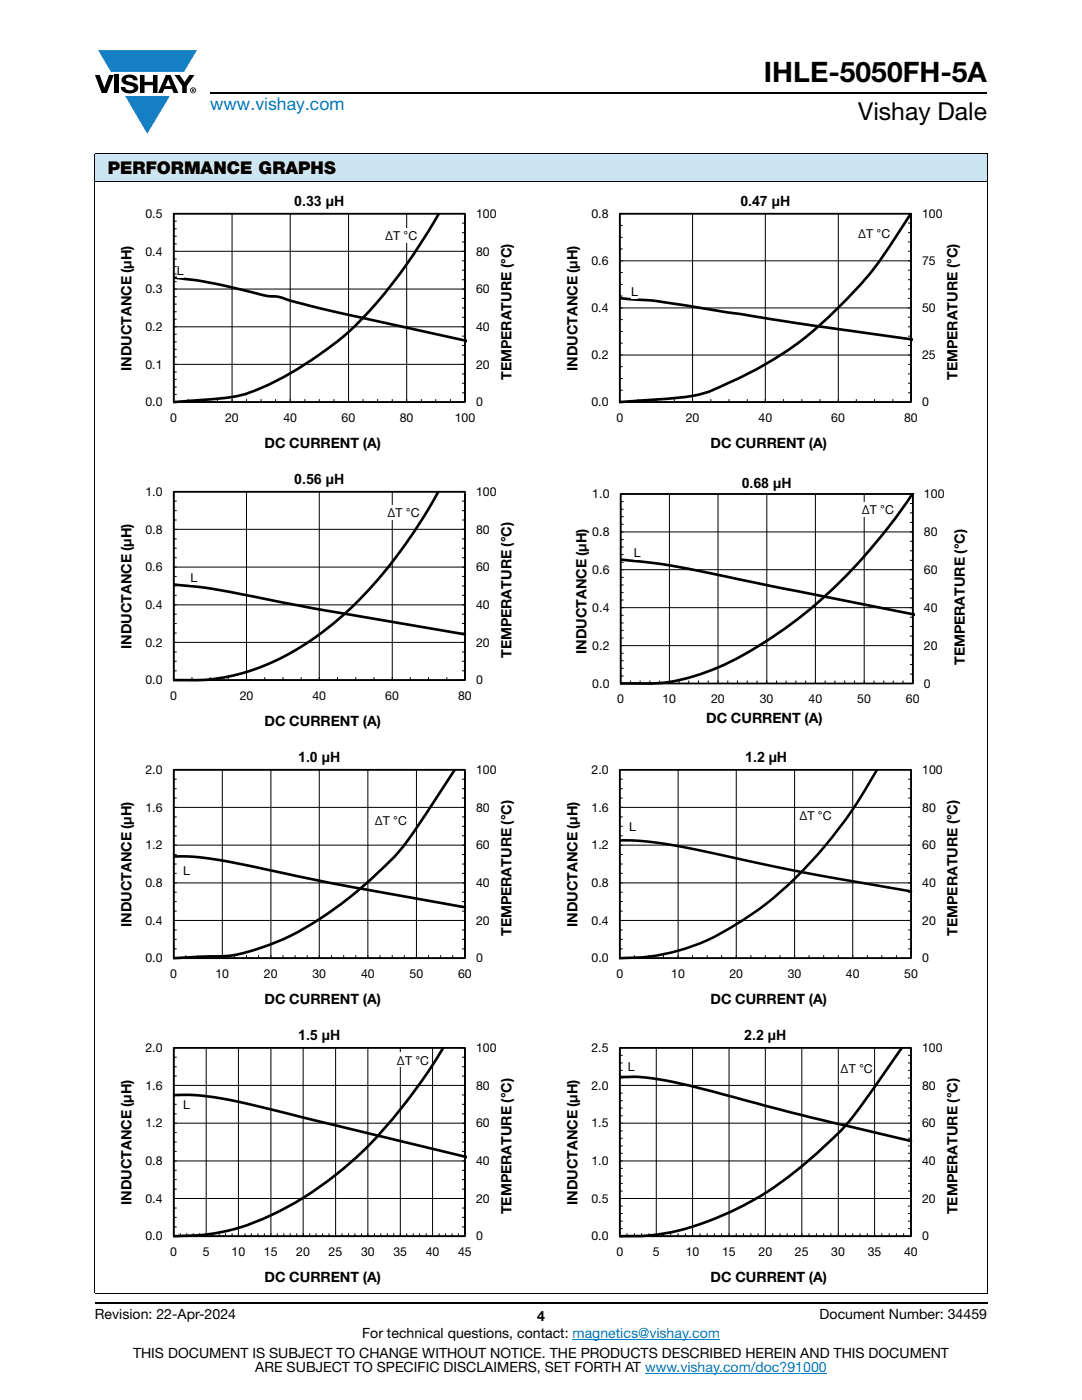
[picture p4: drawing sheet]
<svg xmlns="http://www.w3.org/2000/svg" width="216mm" height="279mm" viewBox="0 0 216 279" stroke-linecap="round" stroke-linejoin="round" font-family="sans-serif">
<g fill="#147fc3">
<path d="M19.6 10h19.7l-2.6 4.3h-1.1h-13.5z"/>
<path d="M25 19.2h8.9l-4.5 7.5z"/>
</g>
<g fill="#000">
<path d="M18.9 15h1l.9 2.5 1-2.5h.9l-1.4 3.6h-1zM22.9 15h.9v3.6h-.9zM24.6 15.3a2.1 2.1 0 0 1 2.8 .3l.1 .4h-.9a.79 .79 0 0 0-.7-.5 .79 .79 0 0 0-.8 .4l.3 .3 1 .2a1.08 1.08 0 0 1 1.2 1 1.08 1.08 0 0 1-1.1 1.2 1.73 1.73 0 0 1-2.4-1.2h.9a.96 .96 0 0 0 .8 .6 .96 .96 0 0 0 .9-.4 1.31 1.31 0 0 0-1.2-.6 1.03 1.03 0 0 1-1.1-.6 1.03 1.03 0 0 1 .2-1.1zM27.9 15h.9v1.3h1.7v-1.3h.9v3.6h-.9v-1.6h-1.7v1.6h-.9zM34.8 15h1.1l.9 1.4 1-1.4h1l-1.5 2.2v1.4h-.9v-1.4z"/>
<path d="M33.6 15.9l.5 1.3h-1.1zM33.1 15l-1.6 3.6h1l.3-.8h1.5l.3 .8h1l-1.6-3.6z"/>
<path d="M38.4 17.8h.2v.2h-.2zM38.3 17.7v.7h.1v-.3l.4 .3-.2-.3 .2-.2-.1-.2z"/>
<path d="M38.1 18a.46 .46 0 0 1 .9 0 .46 .46 0 0 1-.9 0zM37.9 18a.6 .6 0 0 0 1.2 0 .6 .6 0 0 0-1.2 0z"/>
</g>
<path d="M42 18.6h155M18.9 260h178.1" fill="none" stroke="#000" stroke-width=".36"/>
<path d="M114.3 267.3h29.3M128.7 274h36.3" fill="none" stroke="#007ec4" stroke-width=".2"/>
<path d="M18.9 30.7h178.1v5.5h-178.1z" fill="#cce5f3"/>
<g fill="none" stroke="#000" stroke-width=".2">
<path d="M18.9 30.7h178.1M18.9 36.2h178.1M18.9 30.8v227.3M197 30.8v227.3M34.7 42.7h58.1v37.5h-58.1zM34.7 59.2h.6M34.7 56.2h.6M34.7 54.7h.6M34.7 53.2h.6M34.7 51.7h.6M34.7 48.7h.6M34.7 47.1h.6"/>
<path d="M34.7 45.7h.6M34.7 44.1h.6M46.3 42.7v37.5M57.9 42.7v37.5M69.5 42.7v37.5M81.1 42.7v37.5M92.2 59.5h.6M92.2 55.8h.6M92.2 53.9h.6M92.2 52.1h.6M92.2 48.3h.6M92.2 46.4h.6"/>
<path d="M92.2 44.5h.6M92.8 57.7h-58.1M92.8 50.2h-58.1M34.7 78.7h.6M34.7 77.2h.6M34.7 75.7h.6M34.7 74.2h.6M34.7 71.2h.6M34.7 69.7h.6M34.7 68.2h.6M34.7 66.7h.6M34.7 63.7h.6"/>
<path d="M34.7 62.2h.6M34.7 60.7h.6M37.6 79.7v.5M40.5 79.7v.5M43.4 79.7v.5M49.2 79.7v.5M52.1 79.7v.5M55 79.7v.5M60.8 79.7v.5M63.7 79.7v.5M66.6 79.7v.5M72.4 79.7v.5"/>
<path d="M75.3 79.7v.5M78.3 79.7v.5M84.1 79.7v.5M86.9 79.7v.5M89.9 79.7v.5M92.2 78.4h.6M92.2 76.5h.6M92.2 74.6h.6M92.2 70.9h.6M92.2 68.9h.6M92.2 67.1h.6M92.2 63.3h.6"/>
<path d="M92.2 61.5h.6M92.8 72.7h-58.1M92.8 65.2h-58.1M18.9 258.2h178.1"/>
</g>
<path d="M34.7 42.7h58.1v37.5h-58.1z" fill="none" stroke="#000" stroke-width=".35"/>
<path d="M34.7 55.4l5.5 .7 7.9 1.7a40.3 40.3 0 0 0 8 1.6l2.3 .7 6.5 1.7 28.2 6.2M87.6 42.6a98.7 98.7 0 0 1-18.7 24.3 67.5 67.5 0 0 1-20 11.8 72.5 72.5 0 0 1-13.2 1.5h-1" fill="none" stroke="#000" stroke-width=".53"/>
<g fill="#fff">
<path d="M35.3 52.5h1.4v2.9h-1.4z"/>
<path d="M76.8 45.5h6.6v2.9h-6.6z"/>
</g>
<g fill="none" stroke="#000" stroke-width=".2">
<path d="M123.7 42.7h58.1v37.5h-58.1zM123.7 59.1h.6M123.7 56.8h.6M123.7 54.4h.6M123.7 49.7h.6M123.7 47.4h.6M123.7 45h.6M138.2 42.7v37.5M152.7 42.7v37.5M167.3 42.7v37.5M181.2 59.5h.6M181.2 57.7h.6"/>
<path d="M181.2 55.8h.6M181.2 53.9h.6M181.2 50.2h.6M181.2 48.3h.6M181.2 46.4h.6M181.2 44.5h.6M181.8 52.1h-58.1M123.7 70.9h58.1M123.7 77.9h.6M123.7 75.6h.6M123.7 73.2h.6M123.7 68.5h.6"/>
<path d="M123.7 66.2h.6M123.7 63.8h.6M127.3 79.7v.5M131 79.7v.5M134.6 79.7v.5M141.8 79.7v.5M145.5 79.7v.5M149.1 79.7v.5M156.4 79.7v.5M160 79.7v.5M163.6 79.7v.5M170.9 79.7v.5"/>
<path d="M174.5 79.7v.5M178.2 79.7v.5M181.2 78.4h.6M181.2 76.5h.6M181.2 74.6h.6M181.2 72.7h.6M181.2 68.9h.6M181.2 67.1h.6M181.2 65.2h.6M181.2 63.3h.6M181.8 61.5h-58.1"/>
</g>
<path d="M123.7 42.7h58.1v37.5h-58.1z" fill="none" stroke="#000" stroke-width=".35"/>
<path d="M123.7 59.5l3 .3a118.3 118.3 0 0 1 13.1 1.7l19.6 3.1 22.7 3.2M181.7 42.7a96.4 96.4 0 0 1-11.6 15.8 70.3 70.3 0 0 1-20.6 16l-4 1.9a24.8 24.8 0 0 1-11.6 3.1l-10.2 .7" fill="none" stroke="#000" stroke-width=".53"/>
<g fill="#fff">
<path d="M125.9 56.7h1.4v2.9h-1.4z"/>
<path d="M171.2 45.1h6.6v2.9h-6.6z"/>
</g>
<g fill="none" stroke="#000" stroke-width=".2">
<path d="M34.7 98.1h58.1v37.6h-58.1zM49.2 98.1v37.6M63.7 98.1v37.6M78.3 98.1v37.6M34.7 118.8h.6M34.7 116.9h.6M34.7 115h.6M34.7 111.3h.6M34.7 109.4h.6M34.7 107.5h.6M34.7 103.8h.6M34.7 101.9h.6"/>
<path d="M34.7 100h.6M92.2 118.8h.6M92.2 116.9h.6M92.2 115h.6M92.2 111.3h.6M92.2 109.4h.6M92.2 107.5h.6M92.2 103.8h.6M92.2 101.9h.6M92.2 100h.6M92.8 113.2h-58.1M92.8 105.6h-58.1"/>
<path d="M34.7 133.9h.6M34.7 132h.6M34.7 130.1h.6M34.7 126.3h.6M34.7 124.4h.6M34.7 122.6h.6M38.3 135.1v.6M41.9 135.1v.6M45.5 135.1v.6M52.8 135.1v.6M56.5 135.1v.6M60.1 135.1v.6"/>
<path d="M67.3 135.1v.6M71 135.1v.6M74.6 135.1v.6M81.9 135.1v.6M85.5 135.1v.6M89.1 135.1v.6M92.2 133.9h.6M92.2 132h.6M92.2 130.1h.6M92.2 126.3h.6M92.2 124.4h.6M92.2 122.6h.6"/>
<path d="M92.8 128.2h-58.1M92.8 120.7h-58.1"/>
</g>
<path d="M34.7 98.1h58.1v37.6h-58.1z" fill="none" stroke="#000" stroke-width=".35"/>
<path d="M87.5 98.1a90 90 0 0 1-22.3 27.4 44.2 44.2 0 0 1-25.7 10.2h-4.8M34.7 116.7l8 .9 19.9 3.8 30.2 5.2" fill="none" stroke="#000" stroke-width=".53"/>
<g fill="#fff">
<path d="M38 113.8h1.4v2.9h-1.4z"/>
<path d="M77.3 100.9h6.5v2.9h-6.5z"/>
</g>
<g fill="none" stroke="#000" stroke-width=".2">
<path d="M123.8 98.6h58.3v37.8h-58.3zM133.6 98.6v37.8M143.3 98.6v37.8M153 98.6v37.8M162.7 98.6v37.8M172.4 98.6v37.8M123.8 119.7h.6M123.8 118.3h.6M123.8 116.7h.6M123.8 115.2h.6M123.8 112.2h.6M123.8 110.7h.6"/>
<path d="M123.8 109.2h.6M123.8 107.7h.6M123.8 104.6h.6M123.8 103.1h.6M123.8 101.6h.6M123.8 100.1h.6M181.6 119.4h.5M181.6 117.5h.5M181.6 115.6h.5M181.6 111.8h.5M181.6 109.9h.5M181.6 108h.5"/>
<path d="M181.6 104.3h.5M181.6 102.3h.5M181.6 100.5h.5M182.1 113.7h-58.3M182.1 106.2h-58.3M123.8 134.9h.6M123.8 133.4h.6M123.8 131.9h.6M123.8 130.4h.6M123.8 127.3h.6M123.8 125.8h.6M123.8 124.3h.6"/>
<path d="M123.8 122.8h.6M125.8 135.8v.6M127.7 135.8v.6M129.7 135.8v.6M131.6 135.8v.6M135.5 135.8v.6M137.4 135.8v.6M139.4 135.8v.6M141.3 135.8v.6M145.2 135.8v.6M147.2 135.8v.6M149.1 135.8v.6"/>
<path d="M151.1 135.8v.6M155 135.8v.6M156.9 135.8v.6M158.8 135.8v.6M160.8 135.8v.6M164.6 135.8v.6M166.6 135.8v.6M168.5 135.8v.6M170.5 135.8v.6M174.4 135.8v.6M176.3 135.8v.6M178.2 135.8v.6"/>
<path d="M180.2 135.8v.6M181.6 134.5h.5M181.6 132.6h.5M181.6 130.7h.5M181.6 126.9h.5M181.6 125h.5M181.6 123.2h.5M182.1 128.9h-58.3M182.1 121.3h-58.3"/>
</g>
<path d="M123.8 98.6h58.3v37.8h-58.3z" fill="none" stroke="#000" stroke-width=".35"/>
<path d="M182.1 98.5a100.4 100.4 0 0 1-30.8 30.4 46.8 46.8 0 0 1-19.7 7.4l-7.8 .1M123.8 111.7l7.8 .8 5.5 1 17.8 3.7 27.5 5.4" fill="none" stroke="#000" stroke-width=".53"/>
<g fill="#fff">
<path d="M126.5 108.8h1.4v2.9h-1.4z"/>
<path d="M172 100.3h6.5v2.9h-6.5z"/>
</g>
<g fill="none" stroke="#000" stroke-width=".2">
<path d="M34.7 153.6h58.1v37.6h-58.1zM34.7 159.3h.6M34.7 157.4h.6M34.7 155.5h.6M44.4 153.6v37.6M54.1 153.6v37.6M63.7 153.6v37.6M73.4 153.6v37.6M83.1 153.6v37.6M92.2 159.3h.6M92.2 157.4h.6M92.2 155.5h.6"/>
<path d="M34.7 179.9h.6M34.7 178.1h.6M34.7 174.3h.6M34.7 172.4h.6M34.7 170.5h.6M34.7 166.8h.6M34.7 164.9h.6M34.7 163h.6M92.2 179.9h.6M92.2 178.1h.6M92.2 174.3h.6M92.2 172.4h.6"/>
<path d="M92.2 170.5h.6M92.2 166.8h.6M92.2 164.9h.6M92.2 163h.6M92.8 176.2h-58.1M92.8 168.7h-58.1M92.8 161.1h-58.1M34.7 189.4h.6M34.7 187.5h.6M34.7 185.6h.6M34.7 181.8h.6M37.1 190.6v.6"/>
<path d="M39.5 190.6v.6M41.9 190.6v.6M46.8 190.6v.6M49.2 190.6v.6M51.6 190.6v.6M56.5 190.6v.6M58.9 190.6v.6M61.3 190.6v.6M66.2 190.6v.6M68.6 190.6v.6M71 190.6v.6M75.8 190.6v.6"/>
<path d="M78.3 190.6v.6M80.7 190.6v.6M85.5 190.6v.6M87.9 190.6v.6M90.3 190.6v.6M92.2 189.4h.6M92.2 187.5h.6M92.2 185.6h.6M92.2 181.8h.6M92.8 183.7h-58.1"/>
</g>
<path d="M34.7 153.6h58.1v37.6h-58.1z" fill="none" stroke="#000" stroke-width=".35"/>
<path d="M90.8 153.5l-5.8 8.9a47.2 47.2 0 0 1-9 11.2 70.9 70.9 0 0 1-20.9 14.4 31.1 31.1 0 0 1-13.9 2.9l-6.5 .3M34.7 170.9l4.2 .1 5.5 .7 21.6 4.5 26.8 4.9" fill="none" stroke="#000" stroke-width=".53"/>
<g fill="#fff">
<path d="M36.5 172.3h1.4v2.9h-1.4z"/>
<path d="M74.8 162.2h6.5v2.9h-6.5z"/>
</g>
<g fill="none" stroke="#000" stroke-width=".2">
<path d="M123.7 153.6h58.1v37.6h-58.1zM123.7 159.3h.6M123.7 157.4h.6M123.7 155.5h.6M135.3 153.6v37.6M146.9 153.6v37.6M158.6 153.6v37.6M170.2 153.6v37.6M181.2 159.3h.6M181.2 157.4h.6M181.2 155.5h.6M123.7 179.9h.6"/>
<path d="M123.7 178.1h.6M123.7 174.3h.6M123.7 172.4h.6M123.7 170.5h.6M123.7 166.8h.6M123.7 164.9h.6M123.7 163h.6M181.2 179.9h.6M181.2 178.1h.6M181.2 174.3h.6M181.2 172.4h.6M181.2 170.5h.6"/>
<path d="M181.2 166.8h.6M181.2 164.9h.6M181.2 163h.6M181.8 176.2h-58.1M181.8 168.7h-58.1M181.8 161.1h-58.1M123.7 189.4h.6M123.7 187.5h.6M123.7 185.6h.6M123.7 181.8h.6M126.6 190.6v.6M129.5 190.6v.6"/>
<path d="M132.4 190.6v.6M138.2 190.6v.6M141.1 190.6v.6M144 190.6v.6M149.8 190.6v.6M152.7 190.6v.6M155.6 190.6v.6M161.4 190.6v.6M164.4 190.6v.6M167.3 190.6v.6M173.1 190.6v.6M176 190.6v.6"/>
<path d="M178.9 190.6v.6M181.2 189.4h.6M181.2 187.5h.6M181.2 185.6h.6M181.2 181.8h.6M181.8 183.7h-58.1"/>
</g>
<path d="M123.7 153.6h58.1v37.6h-58.1z" fill="none" stroke="#000" stroke-width=".34"/>
<path d="M175 153.6a87.4 87.4 0 0 1-24.4 28.4 49.4 49.4 0 0 1-15.3 7.7 39.8 39.8 0 0 1-11.6 1.5M123.7 167.7a86.8 86.8 0 0 1 19.5 2.8l17.2 3.6 21.4 3.8" fill="none" stroke="#000" stroke-width=".51"/>
<g fill="#fff">
<path d="M125.6 163.5h1.3v2.9h-1.3z"/>
<path d="M159.5 161.3h6.6v2.9h-6.6z"/>
</g>
<g fill="none" stroke="#000" stroke-width=".2">
<path d="M34.7 209.1h58.1v37.6h-58.1zM34.7 218.5h.6M34.7 214.8h.6M34.7 212.9h.6M34.7 211h.6M41.1 209.1v37.6M47.6 209.1v37.6M54.1 209.1v37.6M60.5 209.1v37.6M67 209.1v37.6M73.4 209.1v37.6M79.9 209.1v37.6"/>
<path d="M86.3 209.1v37.6M92.2 218.5h.6M92.2 214.8h.6M92.2 212.9h.6M92.2 211h.6M92.8 216.6h-58.1M34.7 224.2h58.1M34.7 237.3h.6M34.7 235.4h.6M34.7 233.6h.6M34.7 229.8h.6M34.7 227.9h.6"/>
<path d="M34.7 226h.6M34.7 224.2h.6M34.7 222.3h.6M34.7 220.4h.6M92.2 237.3h.6M92.2 235.4h.6M92.2 233.6h.6M92.2 229.8h.6M92.2 227.9h.6M92.2 226h.6M92.2 224.2h.6M92.2 222.3h.6"/>
<path d="M92.2 220.4h.6M92.8 239.2h-58.1M92.8 231.7h-58.1M34.7 244.9h.6M34.7 243h.6M34.7 241.1h.6M36 246.1v.6M37.2 246.1v.6M38.6 246.1v.6M39.8 246.1v.6M42.4 246.1v.6M43.7 246.1v.6"/>
<path d="M45 246.1v.6M46.3 246.1v.6M48.9 246.1v.6M50.2 246.1v.6M51.5 246.1v.6M52.7 246.1v.6M55.3 246.1v.6M56.6 246.1v.6M57.9 246.1v.6M59.2 246.1v.6M61.8 246.1v.6M63.1 246.1v.6"/>
<path d="M64.4 246.1v.6M65.7 246.1v.6M68.2 246.1v.6M69.5 246.1v.6M70.8 246.1v.6M72.1 246.1v.6M74.7 246.1v.6M76 246.1v.6M77.3 246.1v.6M78.6 246.1v.6M81.1 246.1v.6M82.5 246.1v.6"/>
<path d="M83.7 246.1v.6M85 246.1v.6M87.6 246.1v.6M88.9 246.1v.6M90.2 246.1v.6M91.5 246.1v.6M92.2 244.9h.6M92.2 243h.6M92.2 241.1h.6"/>
</g>
<path d="M34.7 209.1h58.1v37.6h-58.1z" fill="none" stroke="#000" stroke-width=".35"/>
<path d="M34.7 218.6a60 60 0 0 1 17.7 2.4l40.7 9.9M88.5 209a99.7 99.7 0 0 1-19.3 23.6 59.7 59.7 0 0 1-24 13.1l-4.8 .8-5.7 .2" fill="none" stroke="#000" stroke-width=".53"/>
<g fill="#fff">
<path d="M36.5 218.9h1.4v3h-1.4z"/>
<path d="M79.2 210.1h6.5v2.9h-6.5z"/>
</g>
<g fill="none" stroke="#000" stroke-width=".2">
<path d="M123.7 209.1h58.1v37.6h-58.1zM123.7 219.7h.6M123.7 218.1h.6M123.7 215.1h.6M123.7 213.6h.6M123.7 212.1h.6M123.7 210.6h.6M131 209.1v37.6M138.2 209.1v37.6M145.5 209.1v37.6M152.7 209.1v37.6M160 209.1v37.6"/>
<path d="M167.3 209.1v37.6M174.5 209.1v37.6M181.2 219.7h.6M181.2 218.1h.6M181.2 215.1h.6M181.2 213.6h.6M181.2 212.1h.6M181.2 210.6h.6M181.8 216.6h-58.1M123.7 224.2h58.1M123.7 237.7h.6M123.7 236.2h.6"/>
<path d="M123.7 234.7h.6M123.7 233.2h.6M123.7 230.2h.6M123.7 228.7h.6M123.7 227.2h.6M123.7 225.7h.6M123.7 224.2h.6M123.7 222.7h.6M123.7 221.2h.6M181.2 237.7h.6M181.2 236.2h.6M181.2 234.7h.6"/>
<path d="M181.2 233.2h.6M181.2 230.2h.6M181.2 228.7h.6M181.2 227.2h.6M181.2 225.7h.6M181.2 224.2h.6M181.2 222.7h.6M181.2 221.2h.6M181.8 239.2h-58.1M181.8 231.7h-58.1M123.7 245.2h.6M123.7 243.7h.6"/>
<path d="M123.7 242.2h.6M123.7 240.7h.6M125.1 246.1v.6M126.6 246.1v.6M128 246.1v.6M129.5 246.1v.6M132.4 246.1v.6M133.8 246.1v.6M135.3 246.1v.6M136.8 246.1v.6M139.7 246.1v.6M141.1 246.1v.6"/>
<path d="M142.6 246.1v.6M144 246.1v.6M146.9 246.1v.6M148.4 246.1v.6M149.8 246.1v.6M151.3 246.1v.6M154.2 246.1v.6M155.6 246.1v.6M157.1 246.1v.6M158.6 246.1v.6M161.4 246.1v.6M162.9 246.1v.6"/>
<path d="M164.4 246.1v.6M165.8 246.1v.6M168.7 246.1v.6M170.2 246.1v.6M171.6 246.1v.6M173.1 246.1v.6M176 246.1v.6M177.4 246.1v.6M178.9 246.1v.6M180.3 246.1v.6M181.2 245.2h.6M181.2 243.7h.6"/>
<path d="M181.2 242.2h.6M181.2 240.7h.6"/>
</g>
<path d="M123.7 209.1h58.1v37.6h-58.1z" fill="none" stroke="#000" stroke-width=".35"/>
<path d="M123.7 214.9h.7a52 52 0 0 1 14.9 2.2l22.1 5.8 20.4 4.8M180 209l-5.9 8.6a67.9 67.9 0 0 1-15.4 16.2 60.1 60.1 0 0 1-27 12.5l-2.9 .3-5.1 .1" fill="none" stroke="#000" stroke-width=".53"/>
<g fill="#fff">
<path d="M125.3 211.3h1.3v2.9h-1.3z"/>
<path d="M167.7 211.7h6.6v2.9h-6.6z"/>
</g>
<text font-size="5.6" x="152.4" y="16.4">IHLE-5050FH-5A</text>
<text font-size="4.9" x="171.3" y="24">Vishay Dale</text>
<text font-size="3.5" fill="#007ec4" x="42" y="21.9">www.vishay.com</text>
<text font-size="3.5" x="21.5" y="34.8">PERFORMANCE GRAPHS</text>
<g font-size="2.8">
<text x="58.7" y="41.1">0.33 µH</text>
<text x="147.7" y="41.1">0.47 µH</text>
<text x="26.2" y="74.1" transform="rotate(-90 26.2 74.1)">INDUCTANCE (µH)</text>
<text x="102.1" y="75.8" transform="rotate(-90 102.1 75.8)">TEMPERATURE (°C)</text>
<text x="115.2" y="74.1" transform="rotate(-90 115.2 74.1)">INDUCTANCE (µH)</text>
<text x="191.1" y="75.8" transform="rotate(-90 191.1 75.8)">TEMPERATURE (°C)</text>
<text x="52.8" y="89.5">DC CURRENT (A)</text>
<text x="141.8" y="89.5">DC CURRENT (A)</text>
<text x="58.7" y="96.6">0.56 µH</text>
<text x="148" y="97.4">0.68 µH</text>
<text x="26.2" y="129.6" transform="rotate(-90 26.2 129.6)">INDUCTANCE (µH)</text>
<text x="102.1" y="131.3" transform="rotate(-90 102.1 131.3)">TEMPERATURE (°C)</text>
<text x="117" y="130.6" transform="rotate(-90 117 130.6)">INDUCTANCE (µH)</text>
<text x="192.5" y="132.8" transform="rotate(-90 192.5 132.8)">TEMPERATURE (°C)</text>
<text x="52.8" y="144.9">DC CURRENT (A)</text>
<text x="140.9" y="144.2">DC CURRENT (A)</text>
<text x="59.5" y="152.1">1.0 µH</text>
<text x="148.7" y="152.1">1.2 µH</text>
<text x="26.2" y="185.1" transform="rotate(-90 26.2 185.1)">INDUCTANCE (µH)</text>
<text x="115.2" y="185" transform="rotate(-90 115.2 185)">INDUCTANCE (µH)</text>
<text x="102.1" y="186.8" transform="rotate(-90 102.1 186.8)">TEMPERATURE (°C)</text>
<text x="191.1" y="186.8" transform="rotate(-90 191.1 186.8)">TEMPERATURE (°C)</text>
<text x="52.8" y="200.4">DC CURRENT (A)</text>
<text x="141.8" y="200.4">DC CURRENT (A)</text>
<text x="59.5" y="207.6">1.5 µH</text>
<text x="148.5" y="207.6">2.2 µH</text>
<text x="26.2" y="240.5" transform="rotate(-90 26.2 240.5)">INDUCTANCE (µH)</text>
<text x="102.1" y="242.3" transform="rotate(-90 102.1 242.3)">TEMPERATURE (°C)</text>
<text x="115.2" y="240.5" transform="rotate(-90 115.2 240.5)">INDUCTANCE (µH)</text>
<text x="191.1" y="242.3" transform="rotate(-90 191.1 242.3)">TEMPERATURE (°C)</text>
<text x="52.8" y="255.9">DC CURRENT (A)</text>
<text x="141.8" y="255.9">DC CURRENT (A)</text>
<text x="18.9" y="263.3">Revision: 22-Apr-2024</text>
<text x="107.2" y="263.6">4</text>
<text x="163.6" y="263.3">Document Number: 34459</text>
<text x="72.3" y="267.1">For technical questions, contact: magnetics@vishay.com</text>
<text x="26.5" y="271">THIS DOCUMENT IS SUBJECT TO CHANGE WITHOUT NOTICE. THE PRODUCTS DESCRIBED HEREIN AND THIS DOCUMENT</text>
<text x="50.9" y="273.8">ARE SUBJECT TO SPECIFIC DISCLAIMERS, SET FORTH AT www.vishay.com/doc?91000</text>
</g>
<g font-size="2.5">
<text x="29" y="43.5">0.5</text>
<text x="76.8" y="47.9">ΔT °</text>
<text x="81.5" y="47.9">C</text>
<text x="95" y="43.5">100</text>
<text x="118" y="43.5">0.8</text>
<text x="171.2" y="47.5">ΔT °C</text>
<text x="184" y="43.5">100</text>
<text x="29" y="51">0.4</text>
<text x="95" y="51">80</text>
<text x="118" y="52.9">0.6</text>
<text x="184" y="52.9">75</text>
<text x="29" y="58.5">0.3</text>
<text x="35.3" y="54.9">L</text>
<text x="95" y="58.5">60</text>
<text x="125.9" y="59.1">L</text>
<text x="118" y="62.3">0.4</text>
<text x="184" y="62.3">50</text>
<text x="29" y="66">0.2</text>
<text x="95" y="66">40</text>
<text x="118" y="71.7">0.2</text>
<text x="184" y="71.7">25</text>
<text x="29" y="73.6">0.1</text>
<text x="95" y="73.6">20</text>
<text x="29" y="81.1">0.0</text>
<text x="95" y="81.1">0</text>
<text x="118" y="81.1">0.0</text>
<text x="184" y="81.1">0</text>
<text x="34" y="84.2">0</text>
<text x="44.9" y="84.2">20</text>
<text x="56.5" y="84.2">40</text>
<text x="68.2" y="84.2">60</text>
<text x="79.8" y="84.2">80</text>
<text x="90.7" y="84.2">100</text>
<text x="123" y="84.2">0</text>
<text x="136.8" y="84.2">20</text>
<text x="151.4" y="84.2">40</text>
<text x="165.9" y="84.2">60</text>
<text x="180.4" y="84.2">80</text>
<text x="29" y="99">1.0</text>
<text x="95" y="99">100</text>
<text x="118.2" y="99.4">1.0</text>
<text x="184.4" y="99.4">100</text>
<text x="29" y="106.5">0.8</text>
<text x="77.3" y="103.2">ΔT °C</text>
<text x="95" y="106.5">80</text>
<text x="118.2" y="107">0.8</text>
<text x="172" y="102.6">ΔT °C</text>
<text x="184.4" y="107">80</text>
<text x="126.5" y="111.2">L</text>
<text x="29" y="114">0.6</text>
<text x="38" y="116.1">L</text>
<text x="95" y="114">60</text>
<text x="118.2" y="114.6">0.6</text>
<text x="184.4" y="114.5">60</text>
<text x="29" y="121.5">0.4</text>
<text x="95" y="121.5">40</text>
<text x="118.2" y="122.1">0.4</text>
<text x="184.4" y="122.1">40</text>
<text x="29" y="129">0.2</text>
<text x="95" y="129">20</text>
<text x="118.2" y="129.7">0.2</text>
<text x="184.4" y="129.7">20</text>
<text x="29" y="136.6">0.0</text>
<text x="95" y="136.6">0</text>
<text x="118.2" y="137.2">0.0</text>
<text x="184.4" y="137.2">0</text>
<text x="34" y="139.7">0</text>
<text x="47.8" y="139.7">20</text>
<text x="62.4" y="139.7">40</text>
<text x="76.9" y="139.7">60</text>
<text x="91.4" y="139.7">80</text>
<text x="123.2" y="140.4">0</text>
<text x="132.2" y="140.4">10</text>
<text x="141.9" y="140.4">20</text>
<text x="151.6" y="140.4">30</text>
<text x="161.3" y="140.4">40</text>
<text x="171.1" y="140.4">50</text>
<text x="180.8" y="140.4">60</text>
<text x="29" y="154.5">2.0</text>
<text x="95" y="154.5">100</text>
<text x="118" y="154.5">2.0</text>
<text x="184" y="154.5">100</text>
<text x="29" y="162">1.6</text>
<text x="95" y="162">80</text>
<text x="118" y="162">1.6</text>
<text x="184" y="162">80</text>
<text x="74.8" y="164.6">ΔT °C</text>
<text x="125.6" y="165.8">L</text>
<text x="159.5" y="163.6">ΔT °C</text>
<text x="29" y="169.5">1.2</text>
<text x="95" y="169.5">60</text>
<text x="118" y="169.5">1.2</text>
<text x="184" y="169.5">60</text>
<text x="29" y="177">0.8</text>
<text x="36.5" y="174.7">L</text>
<text x="95" y="177">40</text>
<text x="118" y="177">0.8</text>
<text x="184" y="177">40</text>
<text x="29" y="184.5">0.4</text>
<text x="95" y="184.5">20</text>
<text x="118" y="184.5">0.4</text>
<text x="184" y="184.5">20</text>
<text x="29" y="192.1">0.0</text>
<text x="34" y="195.2">0</text>
<text x="43" y="195.2">10</text>
<text x="52.7" y="195.2">20</text>
<text x="62.4" y="195.2">30</text>
<text x="72" y="195.2">40</text>
<text x="81.7" y="195.2">50</text>
<text x="91.4" y="195.2">60</text>
<text x="95" y="192.1">0</text>
<text x="118" y="192.1">0.0</text>
<text x="123" y="195.2">0</text>
<text x="133.9" y="195.2">10</text>
<text x="145.6" y="195.2">20</text>
<text x="157.2" y="195.2">30</text>
<text x="168.8" y="195.2">40</text>
<text x="180.4" y="195.2">50</text>
<text x="184" y="192.1">0</text>
<text x="29" y="210">2.0</text>
<text x="95" y="210">100</text>
<text x="118" y="210">2.5</text>
<text x="184" y="210">100</text>
<text x="79.2" y="212.5">ΔT °C</text>
<text x="125.3" y="213.7">L</text>
<text x="167.7" y="214.1">ΔT °C</text>
<text x="29" y="217.5">1.6</text>
<text x="36.5" y="221.3">L</text>
<text x="95" y="217.5">80</text>
<text x="118" y="217.5">2.0</text>
<text x="184" y="217.5">80</text>
<text x="29" y="225">1.2</text>
<text x="95" y="225">60</text>
<text x="118" y="225">1.5</text>
<text x="184" y="225">60</text>
<text x="29" y="232.5">0.8</text>
<text x="95" y="232.5">40</text>
<text x="118" y="232.5">1.0</text>
<text x="184" y="232.5">40</text>
<text x="29" y="240">0.4</text>
<text x="95" y="240">20</text>
<text x="118" y="240">0.5</text>
<text x="184" y="240">20</text>
<text x="29" y="247.5">0.0</text>
<text x="34" y="250.7">0</text>
<text x="40.4" y="250.7">5</text>
<text x="46.2" y="250.7">10</text>
<text x="52.7" y="250.7">15</text>
<text x="59.1" y="250.7">20</text>
<text x="65.6" y="250.7">25</text>
<text x="72" y="250.7">30</text>
<text x="78.5" y="250.7">35</text>
<text x="84.9" y="250.7">40</text>
<text x="91.4" y="250.7">45</text>
<text x="95" y="247.5">0</text>
<text x="118" y="247.5">0.0</text>
<text x="123" y="250.7">0</text>
<text x="130.3" y="250.7">5</text>
<text x="136.8" y="250.7">10</text>
<text x="144.1" y="250.7">15</text>
<text x="151.4" y="250.7">20</text>
<text x="158.6" y="250.7">25</text>
<text x="165.9" y="250.7">30</text>
<text x="173.1" y="250.7">35</text>
<text x="180.4" y="250.7">40</text>
<text x="184" y="247.5">0</text>
</g>
</svg>
